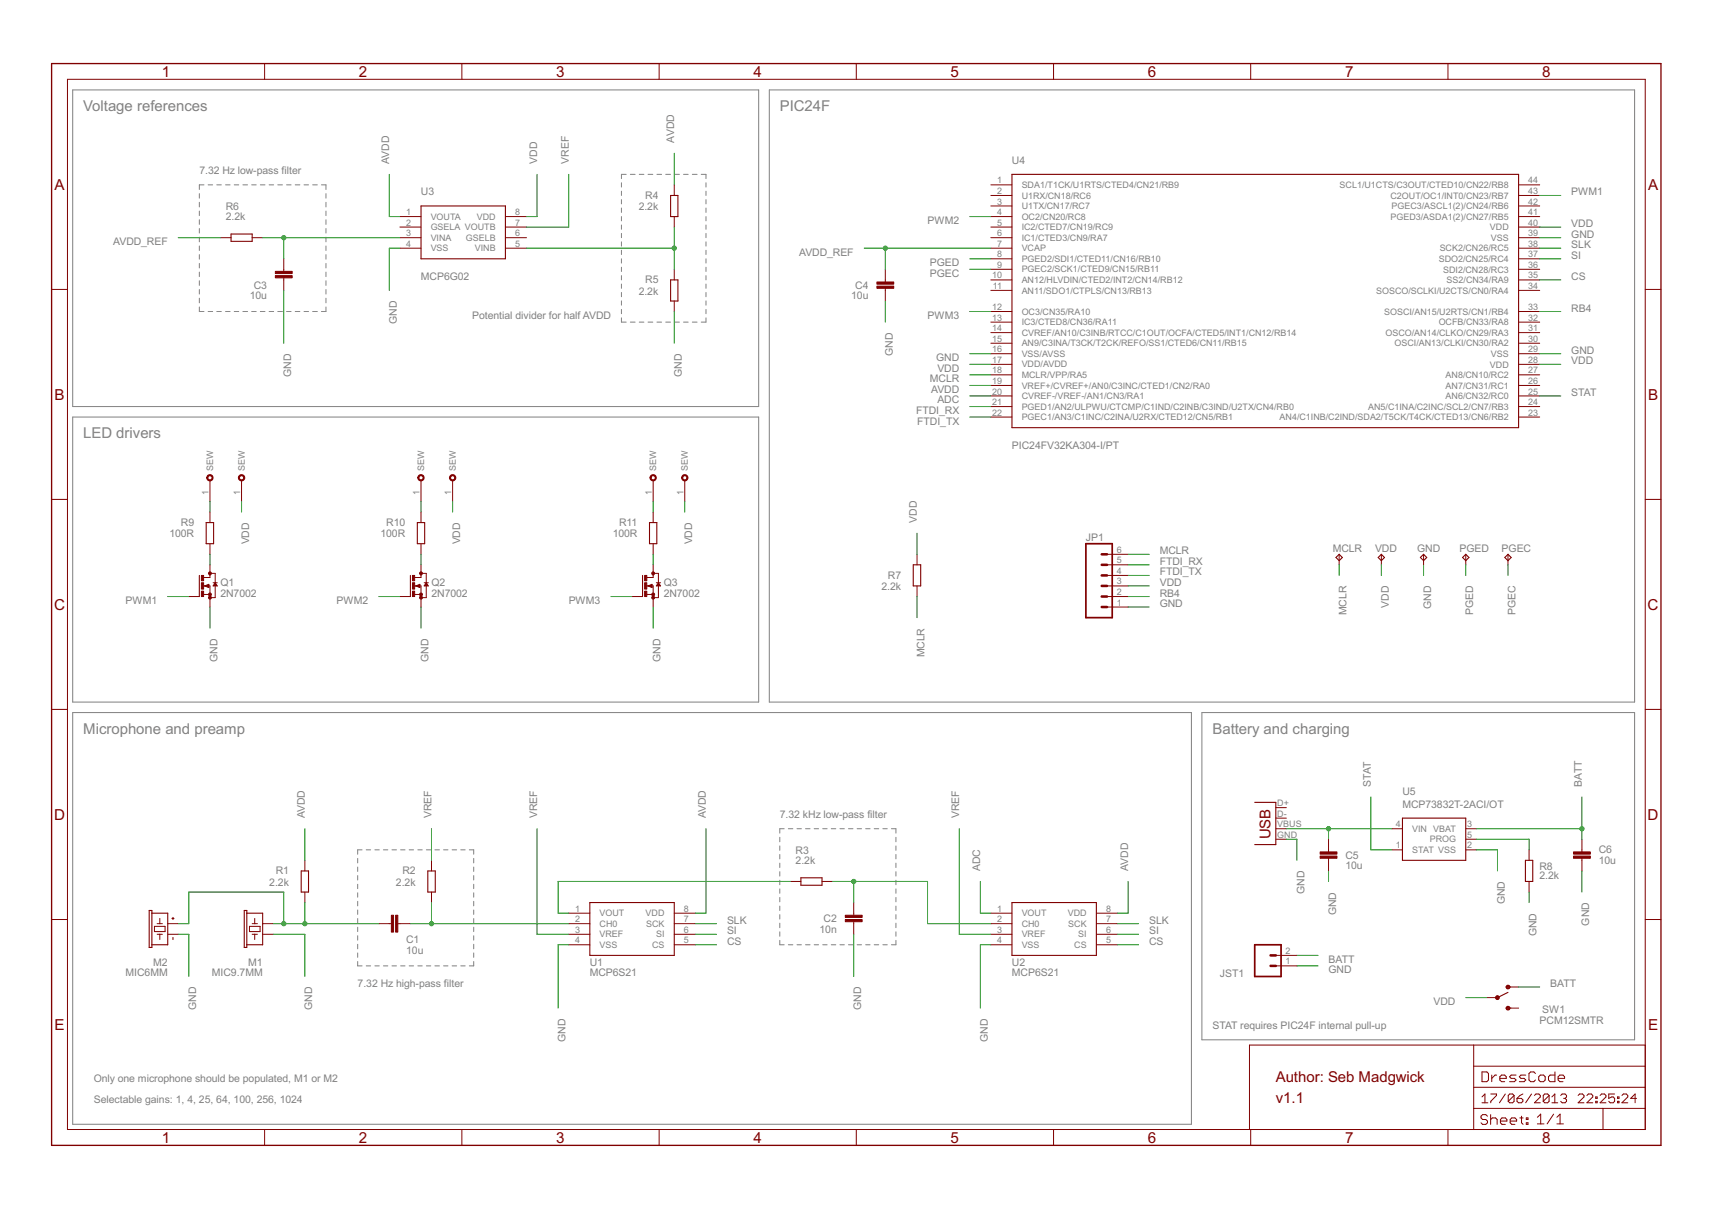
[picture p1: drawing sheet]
<svg xmlns="http://www.w3.org/2000/svg" width="297mm" height="210mm" viewBox="0 0 297 210" stroke-linecap="round" stroke-linejoin="round" font-family="sans-serif">
<g fill="none" stroke="#808080" stroke-width=".17">
<path d="M12.6 15.6h119v54.9h-119zM133.5 15.6h150.1v106.2h-150.1zM34.6 33.6v.8M34.6 35.1v.8M34.6 36.6v.8M34.6 38.1v.8M34.6 39.6v.8M35.4 32.1h-.8v.8M36.1 32.1h.8M37.6 32.1h.8M39.1 32.1h.8M40.6 32.1h.8"/>
<path d="M42.1 32.1h.8M43.7 32.1h.7M45.2 32.1h.8M46.7 32.1h.8M48.2 32.1h.8M49.7 32.1h.8M51.2 32.1h.8M52.7 32.1h.8M54.3 32.1h.8M55.8 32.1h.8v.8M56.6 33.6v.8M56.6 35.1v.8"/>
<path d="M56.6 36.6v.8M56.6 38.1v.8M56.6 39.6v.8M107.8 31.7v.7M107.8 33.2v.7M107.8 34.6v.8M107.8 36.1v.8M107.8 37.6v.7M107.8 39v.8M108.6 30.2h-.8v.8M109.4 30.2h.8M110.9 30.2h.8"/>
<path d="M112.4 30.2h.9M114 30.2h.8M115.5 30.2h.8M117.1 30.2h.8M118.6 30.2h.8M120.1 30.2h.8M121.7 30.2h.8v.8M122.5 31.7v.7M122.5 33.2v.7M122.5 34.6v.8M122.5 36.1v.8M122.5 37.6v.7"/>
<path d="M122.5 39v.8M34.6 53.3v.7h.8M34.6 41.1v.9M34.6 42.7v.8M34.6 44.2v.8M34.6 45.7v.8M34.6 47.2v.8M34.6 48.7v.8M34.6 50.2v.8M34.6 51.7v.8M36.1 54h.8M37.6 54h.8"/>
<path d="M39.1 54h.8M40.6 54h.8M42.1 54h.8M43.7 54h.7M45.2 54h.8M46.7 54h.8M48.2 54h.8M49.7 54h.8M51.2 54h.8M52.7 54h.8M54.3 54h.8M56.6 41.1v.9"/>
<path d="M56.6 42.7v.8M56.6 44.2v.8M56.6 45.7v.8M56.6 47.2v.8M56.6 48.7v.8M56.6 50.2v.8M56.6 51.7v.8M56.6 53.3v.7h-.8M107.8 55.1v.8h.8M107.8 40.5v.7M107.8 42v.7M107.8 43.4v.8"/>
<path d="M107.8 44.9v.7M107.8 46.4v.7M107.8 47.8v.8M107.8 49.3v.7M107.8 50.7v.8M107.8 52.2v.7M107.8 53.7v.7M109.4 55.9h.8M110.9 55.9h.8M112.4 55.9h.9M114 55.9h.8M115.5 55.9h.8"/>
<path d="M117.1 55.9h.8M118.6 55.9h.8M120.1 55.9h.8M122.5 40.5v.7M122.5 42v.7M122.5 43.4v.8M122.5 44.9v.7M122.5 46.4v.7M122.5 47.8v.8M122.5 49.3v.7M122.5 50.7v.8M122.5 52.2v.7"/>
<path d="M122.5 53.7v.7M122.5 55.1v.8h-.8M12.6 72.3h119v49.5h-119zM12.6 123.6h194.1v71.4h-194.1zM208.5 123.6h75.1v56.8h-75.1zM62.1 148.9v.8M62.1 150.4v.8M62.1 151.9v.8M62.1 153.4v.8M62.1 154.9v.7M62.1 156.4v.7M62.1 157.9v.7"/>
<path d="M62.1 159.3v.8M62.8 147.4h-.7v.8M63.5 147.4h.8M65 147.4h.8M66.5 147.4h.8M68 147.4h.8M69.5 147.4h.8M71 147.4h.8M72.5 147.4h.8M74 147.4h.7M75.5 147.4h.7M77 147.4h.7"/>
<path d="M78.4 147.4h.8M79.9 147.4h.8M81.4 147.4h.8v.8M82.2 148.9v.8M82.2 150.4v.8M82.2 151.9v.8M82.2 153.4v.8M82.2 154.9v.7M82.2 156.4v.7M82.2 157.9v.7M82.2 159.3v.8M135.3 145.2v.8"/>
<path d="M135.3 146.7v.8M135.3 148.2v.8M135.3 149.7v.8M135.3 151.2v.8M135.3 152.7v.8M135.3 154.2v.8M135.3 155.7v.7M135.3 157.2v.7M135.3 158.7v.7M136.1 143.8h-.8v.7M136.8 143.8h.8M138.3 143.8h.7"/>
<path d="M139.8 143.8h.7M141.3 143.8h.7M142.7 143.8h.8M144.2 143.8h.8M145.7 143.8h.8M147.2 143.8h.8M148.7 143.8h.8M150.2 143.8h.8M151.7 143.8h.8M153.2 143.8h.7M154.7 143.8h.7v.7M155.4 145.2v.8"/>
<path d="M155.4 146.7v.8M155.4 148.2v.8M155.4 149.7v.8M155.4 151.2v.8M155.4 152.7v.8M155.4 154.2v.8M155.4 155.7v.7M155.4 157.2v.7M155.4 158.7v.7M62.1 166.8v.8h.7M62.1 160.8v.8M62.1 162.3v.8"/>
<path d="M62.1 163.8v.8M62.1 165.3v.8M63.5 167.6h.8M65 167.6h.8M66.5 167.6h.8M68 167.6h.8M69.5 167.6h.8M71 167.6h.8M72.5 167.6h.8M74 167.6h.7M75.5 167.6h.7M77 167.6h.7"/>
<path d="M78.4 167.6h.8M79.9 167.6h.8M82.2 166.8v.8h-.8M82.2 160.8v.8M82.2 162.3v.8M82.2 163.8v.8M82.2 165.3v.8M135.3 163.1v.8h.8M135.3 160.1v.8M135.3 161.6v.8M136.8 163.9h.8M138.3 163.9h.7"/>
<path d="M139.8 163.9h.7M141.3 163.9h.7M142.7 163.9h.8M144.2 163.9h.8M145.7 163.9h.8M147.2 163.9h.8M148.7 163.9h.8M150.2 163.9h.8M151.7 163.9h.8M153.2 163.9h.7M155.4 160.1v.8M155.4 161.6v.8"/>
<path d="M155.4 163.1v.8h-.7"/>
</g>
<g fill="none" stroke="#800000" stroke-width=".17">
<path d="M11.7 13.8h273.8v182.1h-273.8zM45.9 11v2.8M80.1 11v2.8M114.4 11v2.8M148.6 11v2.8M182.8 11v2.8M217 11v2.8M251.2 11v2.8M69.4 37.6h3.6M69.4 39.4h3.6M87.7 37.6h3.7M87.7 39.4h3.7"/>
<path d="M117 32.1v1.8M117 37.6v1.8M171.9 37.6h3.7M171.9 39.4h3.7M171.9 32.1h3.7M171.9 33.9h3.7M171.9 35.7h3.7M263.5 37.6h3.6M263.5 39.4h3.6M263.5 32.1h3.6M263.5 33.9h3.6M263.5 35.7h3.6"/>
<path d="M9 50.2h2.7M38.2 41.2h1.9M43.8 41.2h1.8M49.2 44.9v2.2M49.2 48.2v2.2M69.4 41.2h3.6M69.4 43.1h3.6M87.7 41.2h3.7M87.7 43.1h3.7M117 46.7v1.9M117 52.2v1.8M153.6 46.7v2.2"/>
<path d="M153.6 50v2.2M171.9 41.2h3.7M171.9 43.1h3.7M171.9 44.9h3.7M171.9 46.7h3.7M171.9 48.6h3.7M171.9 50.4h3.7M171.9 54h3.7M171.9 55.9h3.7M171.9 57.7h3.7M171.9 59.5h3.7M263.5 41.2h3.6"/>
<path d="M263.5 43.1h3.6M263.5 44.9h3.6M263.5 46.7h3.6M263.5 48.6h3.6M263.5 50.4h3.6M263.5 54h3.6M263.5 55.9h3.6M263.5 57.7h3.6M263.5 59.5h3.6M285.5 50.2h2.7M171.9 61.4h3.7M171.9 63.2h3.7"/>
<path d="M171.9 65h3.7M171.9 66.9h3.7M171.9 68.7h3.7M171.9 70.5h3.7M171.9 72.3h3.7M263.5 61.4h3.6M263.5 63.2h3.6M263.5 65h3.6M263.5 66.9h3.6M263.5 68.7h3.6M263.5 70.5h3.6M263.5 72.3h3.6"/>
<path d="M9 86.6h2.7M36.4 83.3v3.7M36.4 88.8v1.9M36.4 94.3v1.9M36.4 98v2.2h-1.1M36.4 99.5h.9v4.2h-.9M41.9 83.3v3.7M73 99.5h1v4.2h-1M73 98v2.2h-1.1M73 83.3v3.7M73 88.8v1.9M73 94.3v1.9"/>
<path d="M78.5 83.3v3.7M113.3 99.5h.9v4.2h-.9M113.3 98v2.2h-1.1M113.3 83.3v3.7M113.3 88.8v1.9M113.3 94.3v1.9M118.8 83.3v3.7M159.1 96.2v1.8M192.1 99.8h3.6M192.1 98h3.6M192.1 96.2h3.6M232.3 96.2v1.8"/>
<path d="M239.7 96.2v1.8M247 96.2v1.8M254.3 96.2v1.8M261.6 96.2v1.8M285.5 86.6h2.7M32.8 103.5h1.8M35.3 101.6h1.1v3.7M35.3 103.1h1.1M35.5 101.6l.7-.2v.5zM37 101.1h.7M37.3 101.1l.4 .5h-.7zM69.4 103.5h1.8"/>
<path d="M71.9 101.6h1.1v3.7M71.9 103.1h1.1M72.1 101.6l.8-.2v.5zM73.6 101.1h.7M74 101.1l.3 .5h-.7zM109.7 103.5h1.8M112.2 101.6h1.1v3.7M112.2 103.1h1.1M112.4 101.6l.7-.2v.5zM113.9 101.1h.7M114.2 101.1l.4 .5h-.7zM159.1 101.6v1.9"/>
<path d="M192.1 101.6h3.6M192.1 103.5h3.6M192.1 105.3h3.6M9 123.1h2.7M285.5 123.1h2.7M9 159.5h2.7M27.7 159.3v.9M44.2 159.3v.9M52.9 149.2v1.9M52.9 154.7v1.9M74.9 149.2v1.9M74.9 154.7v1.9"/>
<path d="M98.7 158.4h3.6M117 158.4h3.6M137.1 152.9h1.9M142.6 152.9h1.9M148.1 156.6v2.2M148.1 159.9v2.2M171.9 158.4h3.7M190.2 158.4h3.7M221.4 143.8h1.8M221.4 145.6h1.8M221.4 140.1h1.8M221.4 141.9h1.8"/>
<path d="M230.5 145.6v2.2M230.5 148.9v2.2M241.5 143.8h1.8M241.5 147.4h1.8M254.3 143.8h1.9M254.3 147.4h1.9M254.3 145.6h1.9M265.3 147.4v1.8M265.3 152.9v1.8M274.5 145.6v2.2M274.5 148.9v2.2M285.5 159.5h2.7"/>
<path d="M26.8 160.7h1.8v.9h-1.8zM27.3 160.2h.9M27.3 162.1h.9M27.7 162.1v.9M29.1 160.2h1.8M29.1 162.1h1.8M43.3 160.7h1.8v.9h-1.8zM43.8 160.2h.9M43.8 162.1h.9M44.2 162.1v.9M45.6 160.2h1.8M45.6 162.1h1.8"/>
<path d="M65.7 160.2h2.2M69 160.2h2.2M98.7 160.2h3.6M98.7 162.1h3.6M98.7 163.9h3.6M117 160.2h3.6M117 162.1h3.6M117 163.9h3.6M171.9 160.2h3.7M171.9 162.1h3.7M171.9 163.9h3.7M190.2 160.2h3.7"/>
<path d="M190.2 162.1h3.7M190.2 163.9h3.7M221.4 167.6h3.6M221.4 165.7h3.6M258 173.1h1.8M261.6 174.9h1.9M261.6 171.2h1.9M45.9 195.9v2.8M80.1 195.9v2.8M114.4 195.9v2.8M148.6 195.9v2.8M182.8 195.9v2.8"/>
<path d="M217 195.9v2.8M251.2 195.9v2.8M255.7 192.3h29.8M255.7 181.3v14.6M255.7 188.6h29.8M255.7 185h29.8M257.1 185.9h.9l.3 .3v1.1l-.3 .3h-.9zM257.1 190.3l.5-.5v1.5M257.1 191.3h1M258.1 193.6l-.3-.2h-.6l-.2 .2v.3l.2 .3h.6l.3 .3v.3l-.3 .3h-.6l-.2-.3M258.6 193.4v1.7M258.6 194.2l.3-.3h.6l.3 .3v.9"/>
<path d="M258.7 189.8h1v.2l-1 1.1v.2M258.8 186.5v1.1M259.7 186.5h-.3l-.6 .6M260.2 187.1h1.1v-.3l-.2-.3h-.6l-.3 .3v.5l.3 .3h.6M260.3 194.5h1.2v-.3l-.3-.3h-.6l-.3 .3v.6l.3 .3h.6M261.2 189.8l-1 1.5M262 194.5h1.1v-.3l-.3-.3h-.5l-.3 .3v.6l.3 .3h.5M262.7 190v1.1l-.3 .2h-.5l-.2-.2M262.7 190l-.3-.2h-.5l-.2 .2v1.1M262.7 190l-1 1.1M263 186.5h-.8l-.3 .3 .3 .3h.6l.2 .2-.2 .3h-.9M263.2 190.5h.8l.2 .3v.3l-.2 .2h-.5l-.3-.2z"/>
<path d="M263.7 193.9h.6M264 193.6v1.2l.3 .3M264.2 189.8l-.5 .2-.5 .5M264.7 186.5h-.8l-.3 .3 .3 .3h.5l.3 .2-.3 .3h-.8M264.8 193.9h.3v.3h-.3zM264.8 194.8h.3v.3h-.3zM265.7 189.8l-1 1.5M266.2 190l.3-.2h.5l.3 .2v.3l-1.1 1h1.1M266.4 186.2l-.3-.3h-.5l-.3 .3v1.1l.3 .3h.5l.3-.3M266.7 193.8l.6-.5v1.7M266.7 195h1.2M267.3 186.5h.5l.3 .3v.5l-.3 .3h-.5l-.3-.3v-.5z"/>
<path d="M268.8 190v1.1l-.3 .2h-.5l-.2-.2M268.8 190l-.3-.2h-.5l-.2 .2v1.1M268.8 190l-1 1.1M269.3 191.3h1M269.3 190.3l.5-.5v1.5M269.6 193.3l-1.2 1.7M269.8 185.9v1.7h-.9l-.2-.3v-.5l.2-.3h.9M270.1 195h1.2M270.1 193.8l.6-.5v1.7M270.3 187.1h1.2v-.3l-.3-.3h-.6l-.3 .3v.5l.3 .3h.6M270.8 190l.2-.2h.5l.3 .2v.3l-.3 .2M271.3 190.5h.2"/>
<path d="M271.5 190.5l.3 .3v.3l-.3 .2h-.5l-.2-.2M273.8 190l.3-.2h.5l.2 .2v.3l-1 1h1M275.3 190l.3-.2h.5l.3 .2v.3l-1.1 1h1.1M276.9 191.1h.2v.2h-.2zM276.9 190.3h.2v.2h-.2zM277.6 190l.3-.2h.5l.2 .2v.3l-1 1h1M278.1 192.3v3.6M280.1 189.8h-1v.7l.5-.2h.3l.2 .2v.6l-.2 .2h-.5l-.3-.2M280.6 191.1h.3v.2h-.3zM280.6 190.3h.3v.2h-.3zM281.4 190l.3-.2h.5l.2 .2v.3l-1 1h1M284 190.5h-1.1l.8-.7v1.5"/>
<path d="M285.5 181.3h-68.7v14.6"/>
</g>
<g fill="none" stroke="#800000" stroke-width=".19">
<path d="M73 35.7h14.7v9.2h-14.7zM116.4 33.9h1.2v3.7h-1.2zM175.6 30.2h87.9v44h-87.9zM40.1 40.6h3.7v1.3h-3.7zM116.4 48.6h1.2v3.6h-1.2zM34.6 99.8v3.7M35.8 90.7h1.3v3.6h-1.3zM71.2 99.8v3.7M72.4 90.7h1.3v3.6h-1.3zM111.5 99.8v3.7M112.7 90.7h1.3v3.6h-1.3zM158.5 98h1.2v3.6h-1.2z"/>
<path d="M231.8 96.7l.5-.5 .6 .5-.6 .6zM239.7 96.2l.5 .5-.5 .6-.6-.6zM246.4 96.7l.6-.5 .5 .5-.5 .6zM253.8 96.7l.5-.5 .6 .5-.6 .6zM261.1 96.7l.5-.5 .6 .5-.6 .6zM35.7 101.6l.5 .2v-.3l-.4 .1M37.3 101.3l.2 .3h-.4zM72.3 101.6l.5 .2v-.3l-.4 .1M74 101.3l.1 .3h-.3zM112.6 101.6l.5 .2v-.3l-.4 .1M114.2 101.3l.2 .3h-.3zM217.7 139.2h3.7v7.3h-3.7"/>
<path d="M25.9 157.9h.5v6.5h-.5zM26.4 158.4h2.7v5.5h-2.7M29.8 159.3h.4M30 159.2v.3M42.4 157.9h.4v6.5h-.4zM42.8 158.4h2.8v5.5h-2.8M52.3 151.1h1.2v3.6h-1.2zM74.2 151.1h1.3v3.6h-1.3zM102.3 156.6h14.7v9.1h-14.7zM139 152.3h3.6v1.3h-3.6zM175.6 156.6h14.6v9.1h-14.6zM243.3 141.9h11v7.3h-11z"/>
<path d="M264.7 149.2h1.2v3.7h-1.2zM30 162.6v.4M261.6 172.1l-1.8 1"/>
</g>
<g fill="#800000" stroke="#800000" stroke-width=".17">
<path d="M68.6 158.8h.4v2.9h-.4z"/>
<path d="M67.9 158.8h.4v2.9h-.4z"/>
<path d="M146.7 159.5h2.9v.4h-2.9z"/>
<path d="M146.7 158.8h2.9v.4h-2.9z"/>
<path d="M47.8 47.1h2.9v.4h-2.9z"/>
<path d="M47.8 47.8h2.9v.4h-2.9z"/>
<path d="M152.1 48.9h3v.4h-3z"/>
<path d="M152.1 49.6h3v.4h-3z"/>
<path d="M34.9 99.8h.4v1h-.4z"/>
<path d="M34.9 102.6h.4v.9h-.4z"/>
<path d="M34.9 101.1h.4v1.1h-.4z"/>
<path d="M71.6 99.8h.3v1h-.3z"/>
<path d="M71.6 102.6h.3v.9h-.3z"/>
<path d="M71.6 101.1h.3v1.1h-.3z"/>
<path d="M111.8 99.8h.4v1h-.4z"/>
<path d="M111.8 102.6h.4v.9h-.4z"/>
<path d="M111.8 101.1h.4v1.1h-.4z"/>
<path d="M229 147.8h3v.4h-3z"/>
<path d="M229 148.5h3v.4h-3z"/>
<path d="M273 147.8h2.9v.4h-2.9z"/>
<path d="M273 148.5h2.9v.4h-2.9z"/>
</g>
<path d="M9 11h279.2v187.7h-279.2z" fill="none" stroke="#800000" stroke-width=".23"/>
<g fill="#800000" stroke="#800000" stroke-width=".17">
<path d="M41.6 82.5a.56 .56 0 0 1 .8 .1 .56 .56 0 0 1-.4 .8 .56 .56 0 0 1-.6-.5h.2a.37 .37 0 0 1 .5-.3 .37 .37 0 0 1 .1 .6 .37 .37 0 0 1-.6-.2v-.1h-.2z" fill-rule="evenodd"/>
<path d="M78.2 82.5a.56 .56 0 0 1 .8 .1 .56 .56 0 0 1-.3 .8 .56 .56 0 0 1-.7-.5h.2a.36 .36 0 0 1 .4-.4 .36 .36 0 0 1 .2 .6 .36 .36 0 0 1-.6-.1v-.1h-.2z" fill-rule="evenodd"/>
<path d="M118.4 82.5a.55 .55 0 0 1 .9 .1 .55 .55 0 0 1-.3 .8 .55 .55 0 0 1-.7-.5h.1a.36 .36 0 0 1 .5-.4 .36 .36 0 0 1 .2 .6 .36 .36 0 0 1-.6-.1l-.1-.1h-.1z" fill-rule="evenodd"/>
<path d="M36 82.5a.55 .55 0 0 1 .9 .1 .55 .55 0 0 1-.3 .8 .55 .55 0 0 1-.7-.5h.1a.37 .37 0 0 1 .5-.4 .37 .37 0 0 1 .2 .6 .37 .37 0 0 1-.6-.1l-.1-.1h-.1z" fill-rule="evenodd"/>
<path d="M72.7 82.5a.55 .55 0 0 1 .8 .1 .55 .55 0 0 1-.3 .8 .55 .55 0 0 1-.7-.5h.2a.37 .37 0 0 1 .5-.4 .37 .37 0 0 1 .1 .6 .37 .37 0 0 1-.6-.1v-.1h-.2z" fill-rule="evenodd"/>
<path d="M113 82.5a.55 .55 0 0 1 .8 .1 .55 .55 0 0 1-.3 .8 .55 .55 0 0 1-.7-.5h.2a.37 .37 0 0 1 .5-.3 .37 .37 0 0 1 .1 .6 .37 .37 0 0 1-.6-.2v-.1h-.2z" fill-rule="evenodd"/>
<path d="M261.5 170.9a.34 .34 0 0 1 .5 .2 .34 .34 0 0 1-.3 .5 .34 .34 0 0 1-.4-.4h.2a.19 .19 0 0 1 .2-.1 .19 .19 0 0 1 0 .3l-.4-.2z" fill-rule="evenodd"/>
<path d="M261.5 174.6a.34 .34 0 0 1 .5 .2 .34 .34 0 0 1-.3 .4 .34 .34 0 0 1-.4-.3h.2a.19 .19 0 0 1 .2-.2 .19 .19 0 0 1 0 .3l-.4-.1z" fill-rule="evenodd"/>
<path d="M259.5 172.9a.33 .33 0 0 1 .6-.1 .33 .33 0 0 1-.2 .6 .33 .33 0 0 1-.4-.3h.1a.19 .19 0 0 1 .2-.2 .19 .19 0 0 1 .2 .2 .19 .19 0 0 1-.2 .1l-.3-.1z" fill-rule="evenodd"/>
<circle cx="36.4" cy="103.7" r=".25"/>
<circle cx="36.4" cy="103.1" r=".25"/>
<circle cx="36.4" cy="99.5" r=".25"/>
<circle cx="73" cy="103.7" r=".25"/>
<circle cx="73" cy="103.1" r=".25"/>
<circle cx="73" cy="99.5" r=".25"/>
<circle cx="113.3" cy="103.7" r=".25"/>
<circle cx="113.3" cy="103.1" r=".25"/>
<circle cx="113.3" cy="99.5" r=".25"/>
</g>
<path d="M188.4 94.3h4.6v12.8h-4.6zM217.7 163.9h4.6v5.5h-4.6z" fill="none" stroke="#800000" stroke-width=".3"/>
<path d="M191.2 98h.9M191.2 99.8h.9M191.2 96.2h.9M191.2 101.6h.9M191.2 103.5h.9M191.2 105.3h.9M220.5 165.7h.9M220.5 167.6h.9" fill="none" stroke="#800000" stroke-width=".44"/>
<g fill="none" stroke="#008000" stroke-width=".17">
<path d="M67.5 30.2v7.4h1.9M93.2 30.2v7.4h-1.8M98.7 30.2v9.2h-7.3M117 26.6v5.5M117 39.4v7.3M168.3 37.6h3.6M267.1 39.4h3.7M267.1 33.9h3.7M30.9 41.2h7.3M45.6 41.2h23.8M49.2 41.2v3.7M49.2 50.4v9.1"/>
<path d="M69.4 43.1h-1.9v7.3M91.4 43.1h25.6M117 54v5.5M149.9 43.1h22M153.6 43.1v3.6M153.6 52.2v3.7M168.3 44.9h3.6M168.3 54h3.6M168.3 46.7h3.6M267.1 43.1h3.7M267.1 41.2h3.7M267.1 44.9h3.7"/>
<path d="M267.1 48.6h3.7M267.1 54h3.7M168.3 61.4h3.6M168.3 66.9h3.6M168.3 68.7h3.6M168.3 63.2h3.6M168.3 70.5h3.6M168.3 72.3h3.6M168.3 65h3.6M267.1 61.4h3.7M267.1 68.7h3.7M267.1 63.2h3.7"/>
<path d="M36.4 87v1.8M36.4 96.2v1.8M41.9 87v1.8M73 87v1.8M73 96.2v1.8M78.5 87v1.8M113.3 87v1.8M113.3 96.2v1.8M118.8 87v1.8M159.1 92.5v3.7M195.7 98h3.7M195.7 99.8h3.7"/>
<path d="M195.7 96.2h3.7M232.3 98v1.8M239.7 98v1.8M247 98v1.8M254.3 98v1.8M261.6 98v1.8M29.1 103.5h3.7M36.4 105.3v3.7M65.7 103.5h3.7M73 105.3v3.7M106 103.5h3.7M113.3 105.3v3.7"/>
<path d="M159.1 103.5v3.6M195.7 105.3h3.7M195.7 101.6h3.7M195.7 103.5h3.7M237.8 138.3v9.1h3.7M274.5 138.3v7.3M52.9 143.8v5.4M52.9 156.6v3.6M74.9 143.8v5.4M74.9 156.6v3.6M93.2 143.8v18.3h5.5M122.5 143.8v14.6h-1.9"/>
<path d="M137.1 152.9h-40.3v5.5h1.9M144.5 152.9h16.4v7.3h11M148.1 152.9v3.7M166.4 143.8v18.3h5.5M170.1 152.9v5.5h1.8M195.7 152.9v5.5h-1.8M223.2 145.6h1.8v3.6M223.2 143.8h18.3M230.5 143.8v1.8M230.5 151.1v1.8M256.2 145.6h9.1v1.8M256.2 147.4h3.6v3.7"/>
<path d="M256.2 143.8h18.3M265.3 154.7v1.9M274.5 151.1v3.6M30.9 160.2h1.9v-5.5h16.4v5.5M30.9 162.1h1.9v7.3M47.4 160.2h18.3M47.4 162.1h5.5v7.3M71.2 160.2h27.5M98.7 163.9h-1.9v11M120.6 160.2h3.7M120.6 162.1h3.7M120.6 163.9h3.7"/>
<path d="M148.1 162.1v7.3M171.9 163.9h-1.8v11M193.9 160.2h3.6M193.9 162.1h3.6M193.9 163.9h3.6M225 167.6h3.7M225 165.7h3.7M254.3 173.1h3.7M263.5 171.2h3.6"/>
</g>
<g fill="#008000" stroke="#008000" stroke-width=".17">
<circle cx="52.9" cy="160.2" r=".36"/>
<circle cx="49.2" cy="160.2" r=".36"/>
<circle cx="74.9" cy="160.2" r=".36"/>
<circle cx="148.1" cy="152.9" r=".36"/>
<circle cx="49.2" cy="41.2" r=".36"/>
<circle cx="153.6" cy="43.1" r=".36"/>
<circle cx="117" cy="43.1" r=".36"/>
<circle cx="230.5" cy="143.8" r=".36"/>
<circle cx="274.5" cy="143.8" r=".36"/>
</g>
<g font-size="2.9" fill="#800000">
<text x="28.1" y="13.3">1</text>
<text x="62.3" y="13.3">2</text>
<text x="96.5" y="13.3">3</text>
<text x="130.7" y="13.3">4</text>
<text x="164.9" y="13.3">5</text>
<text x="199.2" y="13.3">6</text>
<text x="233.4" y="13.3">7</text>
<text x="267.6" y="13.3">8</text>
<text x="9.5" y="32.9">A</text>
<text x="286" y="32.9">A</text>
<text x="9.5" y="69.3">B</text>
<text x="286" y="69.3">B</text>
<text x="9.4" y="105.8">C</text>
<text x="285.9" y="105.8">C</text>
<text x="9.4" y="142.2">D</text>
<text x="285.9" y="142.2">D</text>
<text x="220.5" y="145.6" transform="rotate(-90 220.5 145.6)">USB</text>
<text x="9.5" y="178.7">E</text>
<text x="286" y="178.7">E</text>
<text x="221.4" y="187.7">Author: Seb Madgwick</text>
<text x="221.4" y="191.4">v1.1</text>
<text x="28.1" y="198.2">1</text>
<text x="62.3" y="198.2">2</text>
<text x="96.5" y="198.2">3</text>
<text x="130.7" y="198.2">4</text>
<text x="164.9" y="198.2">5</text>
<text x="199.2" y="198.2">6</text>
<text x="233.4" y="198.2">7</text>
<text x="267.6" y="198.2">8</text>
</g>
<g font-size="2.9" fill="#808080">
<text x="14.4" y="19.3">Voltage references</text>
<text x="135.3" y="19.3">PIC24F</text>
<text x="14.4" y="76">LED drivers</text>
<text x="14.4" y="127.3">Microphone and preamp</text>
<text x="210.4" y="127.3">Battery and charging</text>
</g>
<g font-size="2" fill="#808080">
<text x="67.5" y="28.4" transform="rotate(-90 67.5 28.4)">AVDD</text>
<text x="93.2" y="28.4" transform="rotate(-90 93.2 28.4)">VDD</text>
<text x="98.7" y="28.4" transform="rotate(-90 98.7 28.4)">VREF</text>
<text x="117" y="24.7" transform="rotate(-90 117 24.7)">AVDD</text>
<text x="175.6" y="28.4">U4</text>
<text x="34.6" y="30.2">7.32 Hz low-pass filter</text>
<text x="73" y="33.9">U3</text>
<text x="112" y="34.4">R4</text>
<text x="272.6" y="33.9">PWM1</text>
<text x="39.2" y="38.1">2.2k</text>
<text x="39.2" y="36.5">R6</text>
<text x="110.8" y="36.5">2.2k</text>
<text x="160.9" y="38.9">PWM2</text>
<text x="272.6" y="41.2">GND</text>
<text x="272.6" y="39.4">VDD</text>
<text x="19.6" y="42.5">AVDD_REF</text>
<text x="138.7" y="44.4">AVDD_REF</text>
<text x="161.3" y="46.2">PGED</text>
<text x="272.6" y="43.1">SLK</text>
<text x="272.6" y="44.9">SI</text>
<text x="43.3" y="51.9">10u</text>
<text x="44" y="50.1">C3</text>
<text x="73" y="48.6">MCP6G02</text>
<text x="110.8" y="51.1">2.2k</text>
<text x="112" y="49.1">R5</text>
<text x="147.7" y="51.9">10u</text>
<text x="148.4" y="50.1">C4</text>
<text x="161.3" y="48">PGEC</text>
<text x="272.6" y="48.6">CS</text>
<text x="68.8" y="56.2" transform="rotate(-90 68.8 56.2)">GND</text>
<text x="81.9" y="55.3">Potential divider for halfAVDD</text>
<text x="160.9" y="55.3">PWM3</text>
<text x="272.6" y="54">RB4</text>
<text x="50.5" y="65.3" transform="rotate(-90 50.5 65.3)">GND</text>
<text x="118.3" y="65.3" transform="rotate(-90 118.3 65.3)">GND</text>
<text x="154.9" y="61.7" transform="rotate(-90 154.9 61.7)">GND</text>
<text x="162.4" y="62.7">GND</text>
<text x="162.6" y="64.5">VDD</text>
<text x="272.6" y="61.4">GND</text>
<text x="272.6" y="63.2">VDD</text>
<text x="159" y="71.8">FTDI_RX</text>
<text x="161.3" y="66.3">MCLR</text>
<text x="161.6" y="68.2">AVDD</text>
<text x="162.6" y="70">ADC</text>
<text x="272.6" y="68.7">STAT</text>
<text x="159.1" y="73.6">FTDI_TX</text>
<text x="175.6" y="77.8">PIC24FV32KA304-I/PT</text>
<text x="29.4" y="93.2">100R</text>
<text x="31.4" y="91.2">R9</text>
<text x="43.2" y="94.5" transform="rotate(-90 43.2 94.5)">VDD</text>
<text x="66" y="93.2">100R</text>
<text x="67" y="91.2">R10</text>
<text x="79.8" y="94.5" transform="rotate(-90 79.8 94.5)">VDD</text>
<text x="106.3" y="93.2">100R</text>
<text x="107.4" y="91.2">R11</text>
<text x="120.1" y="94.5" transform="rotate(-90 120.1 94.5)">VDD</text>
<text x="159.1" y="90.7" transform="rotate(-90 159.1 90.7)">VDD</text>
<text x="188.4" y="93.8">JP1</text>
<text x="231.2" y="95.8">MCLR</text>
<text x="238.6" y="95.8">VDD</text>
<text x="245.9" y="95.8">GND</text>
<text x="253.2" y="95.8">PGED</text>
<text x="260.5" y="95.8">PGEC</text>
<text x="38.3" y="101.7">Q1</text>
<text x="74.9" y="101.7">Q2</text>
<text x="115.2" y="101.7">Q3</text>
<text x="154.1" y="100.4">R7</text>
<text x="201.2" y="101.7">VDD</text>
<text x="201.2" y="98">FTDI_RX</text>
<text x="201.2" y="99.8">FTDI_TX</text>
<text x="201.2" y="96.2">MCLR</text>
<text x="21.8" y="104.8">PWM1</text>
<text x="38.3" y="103.5">2N7002</text>
<text x="58.4" y="104.8">PWM2</text>
<text x="74.9" y="103.5">2N7002</text>
<text x="98.7" y="104.8">PWM3</text>
<text x="115.2" y="103.5">2N7002</text>
<text x="152.9" y="102.4">2.2k</text>
<text x="201.2" y="105.3">GND</text>
<text x="201.2" y="103.5">RB4</text>
<text x="233.6" y="106.7" transform="rotate(-90 233.6 106.7)">MCLR</text>
<text x="241" y="105.4" transform="rotate(-90 241 105.4)">VDD</text>
<text x="248.3" y="105.6" transform="rotate(-90 248.3 105.6)">GND</text>
<text x="255.6" y="106.8" transform="rotate(-90 255.6 106.8)">PGED</text>
<text x="262.9" y="106.8" transform="rotate(-90 262.9 106.8)">PGEC</text>
<text x="37.7" y="114.8" transform="rotate(-90 37.7 114.8)">GND</text>
<text x="74.3" y="114.8" transform="rotate(-90 74.3 114.8)">GND</text>
<text x="114.6" y="114.8" transform="rotate(-90 114.6 114.8)">GND</text>
<text x="160.4" y="114.1" transform="rotate(-90 160.4 114.1)">MCLR</text>
<text x="237.8" y="136.4" transform="rotate(-90 237.8 136.4)">STAT</text>
<text x="243.3" y="137.9">U5</text>
<text x="274.5" y="136.4" transform="rotate(-90 274.5 136.4)">BATT</text>
<text x="52.9" y="141.9" transform="rotate(-90 52.9 141.9)">AVDD</text>
<text x="74.9" y="141.9" transform="rotate(-90 74.9 141.9)">VREF</text>
<text x="93.2" y="141.9" transform="rotate(-90 93.2 141.9)">VREF</text>
<text x="122.5" y="141.9" transform="rotate(-90 122.5 141.9)">AVDD</text>
<text x="135.3" y="141.9">7.32 kHz low-pass filter</text>
<text x="166.4" y="141.9" transform="rotate(-90 166.4 141.9)">VREF</text>
<text x="243.3" y="140.1">MCP73832T-2ACI/OT</text>
<text x="138" y="149.8">2.2k</text>
<text x="138" y="148.2">R3</text>
<text x="233.4" y="149">C5</text>
<text x="277.4" y="149.9">10u</text>
<text x="277.4" y="148">C6</text>
<text x="46.7" y="153.7">2.2k</text>
<text x="47.9" y="151.6">R1</text>
<text x="68.7" y="153.7">2.2k</text>
<text x="69.8" y="151.6">R2</text>
<text x="170.1" y="151.1" transform="rotate(-90 170.1 151.1)">ADC</text>
<text x="195.7" y="151.1" transform="rotate(-90 195.7 151.1)">AVDD</text>
<text x="226.3" y="155.1" transform="rotate(-90 226.3 155.1)">GND</text>
<text x="233.4" y="150.8">10u</text>
<text x="267.1" y="152.5">2.2k</text>
<text x="267.1" y="150.9">R8</text>
<text x="126.1" y="160.2">SLK</text>
<text x="142.2" y="161.8">10n</text>
<text x="142.9" y="160">C2</text>
<text x="199.4" y="160.2">SLK</text>
<text x="231.8" y="158.7" transform="rotate(-90 231.8 158.7)">GND</text>
<text x="261.1" y="156.9" transform="rotate(-90 261.1 156.9)">GND</text>
<text x="275.8" y="160.6" transform="rotate(-90 275.8 160.6)">GND</text>
<text x="26.6" y="167.6">M2</text>
<text x="43.1" y="167.6">M1</text>
<text x="70.5" y="165.5">10u</text>
<text x="70.5" y="163.6">C1</text>
<text x="102.3" y="167.6">U1</text>
<text x="126.1" y="162.1">SI</text>
<text x="126.1" y="163.9">CS</text>
<text x="175.6" y="167.6">U2</text>
<text x="199.4" y="162.1">SI</text>
<text x="199.4" y="163.9">CS</text>
<text x="230.5" y="167">BATT</text>
<text x="266.6" y="162.4" transform="rotate(-90 266.6 162.4)">GND</text>
<text x="21.8" y="169.4">MIC6MM</text>
<text x="36.8" y="169.4">MIC9.7MM</text>
<text x="62.1" y="171.2">7.32 Hz high-pass filter</text>
<text x="102.3" y="169.4">MCP6S21</text>
<text x="175.6" y="169.4">MCP6S21</text>
<text x="211.7" y="169.4">JST1</text>
<text x="230.5" y="168.9">GND</text>
<text x="269" y="171.2">BATT</text>
<text x="34" y="175.2" transform="rotate(-90 34 175.2)">GND</text>
<text x="54.2" y="175.2" transform="rotate(-90 54.2 175.2)">GND</text>
<text x="149.4" y="175.2" transform="rotate(-90 149.4 175.2)">GND</text>
<text x="210.4" y="178.6">STAT requires PIC24F internal pull-up</text>
<text x="248.7" y="174.3">VDD</text>
<text x="267.1" y="177.6">PCM12SMTR</text>
<text x="267.6" y="175.8">SW1</text>
<text x="98.1" y="180.7" transform="rotate(-90 98.1 180.7)">GND</text>
<text x="171.4" y="180.7" transform="rotate(-90 171.4 180.7)">GND</text>
<text x="16.3" y="191.4">Selectable gains: 1, 4, 25, 64, 100, 256, 1024</text>
<text x="16.3" y="187.7">Only one microphone should be populated, M1 or M2</text>
</g>
<g font-size="1.7" fill="#808080">
<text x="173" y="31.8">1</text>
<text x="173" y="33.6">2</text>
<text x="173" y="35.5">3</text>
<text x="177.3" y="32.6">SDA1/T1CK/U1RTS/CTED4/CN21/RB9</text>
<text x="177.3" y="34.5">U1RX/CN18/RC6</text>
<text x="232.4" y="32.6">SCL1/U1CTS/C3OUT/CTED10/CN22/RB8</text>
<text x="241.3" y="34.5">C2OUT/OC1/INT0/CN23/RB7</text>
<text x="265.2" y="35.5">42</text>
<text x="265.2" y="33.6">43</text>
<text x="265.2" y="31.8">44</text>
<text x="70.5" y="37.3">1</text>
<text x="70.5" y="39.1">2</text>
<text x="70.5" y="41">3</text>
<text x="74.7" y="38.1">VOUTA</text>
<text x="74.7" y="39.9">GSELA VOUTB</text>
<text x="74.7" y="41.8">VINA</text>
<text x="80.8" y="41.8">GSELB</text>
<text x="82.7" y="38.1">VDD</text>
<text x="89.4" y="41">6</text>
<text x="89.4" y="39.1">7</text>
<text x="89.4" y="37.3">8</text>
<text x="173" y="37.3">4</text>
<text x="173" y="39.1">5</text>
<text x="173" y="41">6</text>
<text x="177.3" y="36.3">U1TX/CN17/RC7</text>
<text x="177.3" y="38.1">OC2/CN20/RC8</text>
<text x="177.3" y="39.9">IC2/CTED7/CN19/RC9</text>
<text x="177.3" y="41.8">IC1/CTED3/CN9/RA7</text>
<text x="241.3" y="38.1">PGED3/ASDA1(2)/CN27/RB5</text>
<text x="241.4" y="36.3">PGEC3/ASCL1(2)/CN24/RB6</text>
<text x="258.5" y="39.9">VDD</text>
<text x="258.7" y="41.8">VSS</text>
<text x="265.2" y="41">39</text>
<text x="265.2" y="39.1">40</text>
<text x="265.2" y="37.3">41</text>
<text x="70.5" y="42.8">4</text>
<text x="74.7" y="43.6">VSS</text>
<text x="82.4" y="43.6">VINB</text>
<text x="89.4" y="42.8">5</text>
<text x="173" y="42.8">7</text>
<text x="173" y="44.6">8</text>
<text x="173" y="46.5">9</text>
<text x="177.3" y="43.6">VCAP</text>
<text x="177.3" y="45.4">PGED2/SDI1/CTED11/CN16/RB10</text>
<text x="177.3" y="47.3">PGEC2/SCK1/CTED9/CN15/RB11</text>
<text x="249.6" y="45.4">SDO2/CN25/RC4</text>
<text x="249.8" y="43.6">SCK2/CN26/RC5</text>
<text x="250.4" y="47.3">SDI2/CN28/RC3</text>
<text x="265.2" y="46.5">36</text>
<text x="265.2" y="44.6">37</text>
<text x="265.2" y="42.8">38</text>
<text x="172.2" y="48.3">10</text>
<text x="172.2" y="53.8">12</text>
<text x="172.3" y="50.1">11</text>
<text x="177.3" y="49.1">AN12/HLVDIN/CTED2/INT2/CN14/RB12</text>
<text x="177.3" y="50.9">AN11/SDO1/CTPLS/CN13/RB13</text>
<text x="238.8" y="50.9">SOSCO/SCLKI/U2CTS/CN0/RA4</text>
<text x="251" y="49.1">SS2/CN34/RA9</text>
<text x="265.2" y="53.8">33</text>
<text x="265.2" y="50.1">34</text>
<text x="265.2" y="48.3">35</text>
<text x="172.2" y="55.6">13</text>
<text x="172.2" y="57.5">14</text>
<text x="172.2" y="59.3">15</text>
<text x="177.3" y="54.6">OC3/CN35/RA10</text>
<text x="177.3" y="56.4">IC3/CTED8/CN36/RA11</text>
<text x="177.3" y="58.3">CVREF/AN10/C3INB/RTCC/C1OUT/OCFA/CTED5/INT1/CN12/RB14</text>
<text x="240.2" y="54.6">SOSCI/AN15/U2RTS/CN1/RB4</text>
<text x="240.4" y="58.3">OSCO/AN14/CLKO/CN29/RA3</text>
<text x="249.6" y="56.4">OCFB/CN33/RA8</text>
<text x="265.2" y="59.3">30</text>
<text x="265.2" y="57.5">31</text>
<text x="265.2" y="55.6">32</text>
<text x="172.2" y="61.1">16</text>
<text x="172.2" y="62.9">17</text>
<text x="172.2" y="64.8">18</text>
<text x="177.3" y="60.1">AN9/C3INA/T3CK/T2CK/REFO/SS1/CTED6/CN11/RB15</text>
<text x="177.3" y="61.9">VSS/AVSS</text>
<text x="177.3" y="63.7">VDD/AVDD</text>
<text x="177.3" y="65.6">MCLR/VPP/RA5</text>
<text x="242" y="60.1">OSCI/AN13/CLKI/CN30/RA2</text>
<text x="250.8" y="65.6">AN8/CN10/RC2</text>
<text x="258.5" y="63.8">VDD</text>
<text x="258.7" y="61.9">VSS</text>
<text x="265.2" y="64.8">27</text>
<text x="265.2" y="62.9">28</text>
<text x="265.2" y="61.1">29</text>
<text x="172.2" y="66.6">19</text>
<text x="172.2" y="68.4">20</text>
<text x="172.2" y="70.3">21</text>
<text x="177.3" y="67.4">VREF+/CVREF+/AN0/C3INC/CTED1/CN2/RA0</text>
<text x="177.3" y="69.2">CVREF-/VREF-/AN1/CN3/RA1</text>
<text x="177.3" y="71.1">PGED1/AN2/ULPWU/CTCMP/C1IND/C2INB/C3IND/U2TX/CN4/RB0</text>
<text x="237.4" y="71.1">AN5/C1INA/C2INC/SCL2/CN7/RB3</text>
<text x="250.8" y="69.2">AN6/CN32/RC0</text>
<text x="250.8" y="67.4">AN7/CN31/RC1</text>
<text x="265.2" y="70.3">24</text>
<text x="265.2" y="68.4">25</text>
<text x="265.2" y="66.6">26</text>
<text x="172.2" y="72.1">22</text>
<text x="177.3" y="72.9">PGEC1/AN3/C1INC/C2INA/U2RX/CTED12/CN5/RB1</text>
<text x="222" y="72.9">AN4/C1INB/C2IND/SDA2/T5CK/T4CK/CTED13/CN6/RB2</text>
<text x="265.2" y="72.1">23</text>
<text x="37" y="81.7" transform="rotate(-90 37 81.7)">SEW</text>
<text x="42.5" y="81.7" transform="rotate(-90 42.5 81.7)">SEW</text>
<text x="73.6" y="81.7" transform="rotate(-90 73.6 81.7)">SEW</text>
<text x="79.1" y="81.7" transform="rotate(-90 79.1 81.7)">SEW</text>
<text x="113.9" y="81.7" transform="rotate(-90 113.9 81.7)">SEW</text>
<text x="119.4" y="81.7" transform="rotate(-90 119.4 81.7)">SEW</text>
<text x="36.2" y="85.9" transform="rotate(-90 36.2 85.9)">1</text>
<text x="41.7" y="85.9" transform="rotate(-90 41.7 85.9)">1</text>
<text x="72.8" y="85.9" transform="rotate(-90 72.8 85.9)">1</text>
<text x="78.3" y="85.9" transform="rotate(-90 78.3 85.9)">1</text>
<text x="113.1" y="85.9" transform="rotate(-90 113.1 85.9)">1</text>
<text x="118.6" y="85.9" transform="rotate(-90 118.6 85.9)">1</text>
<text x="193.7" y="95.9">6</text>
<text x="193.7" y="101.4">3</text>
<text x="193.7" y="99.6">4</text>
<text x="193.7" y="97.7">5</text>
<text x="193.7" y="105.1">1</text>
<text x="193.7" y="103.2">2</text>
<text x="221.6" y="139.8">D+</text>
<text x="221.6" y="141.7">D-</text>
<text x="221.6" y="143.5">VBUS</text>
<text x="242.2" y="143.5">4</text>
<text x="254.6" y="143.5">3</text>
<text x="221.6" y="145.3">GND</text>
<text x="242.2" y="147.2">1</text>
<text x="245" y="144.3">VIN VBAT</text>
<text x="245" y="148">STAT VSS</text>
<text x="248.1" y="146.1">PROG</text>
<text x="254.6" y="145.3">5</text>
<text x="254.6" y="147.2">2</text>
<text x="99.8" y="158.2">1</text>
<text x="99.8" y="160">2</text>
<text x="99.8" y="161.8">3</text>
<text x="104" y="159">VOUT</text>
<text x="104" y="160.8">CH0</text>
<text x="112" y="159">VDD</text>
<text x="112.1" y="160.8">SCK</text>
<text x="118.7" y="161.8">6</text>
<text x="118.7" y="160">7</text>
<text x="118.7" y="158.2">8</text>
<text x="173" y="158.2">1</text>
<text x="173" y="160">2</text>
<text x="173" y="161.8">3</text>
<text x="177.3" y="159">VOUT</text>
<text x="177.3" y="160.8">CH0</text>
<text x="185.3" y="159">VDD</text>
<text x="185.4" y="160.8">SCK</text>
<text x="191.9" y="161.8">6</text>
<text x="191.9" y="160">7</text>
<text x="191.9" y="158.2">8</text>
<text x="99.8" y="163.6">4</text>
<text x="104" y="162.6">VREF</text>
<text x="104" y="164.5">VSS</text>
<text x="113.1" y="164.5">CS</text>
<text x="113.8" y="162.6">SI</text>
<text x="118.7" y="163.6">5</text>
<text x="173" y="163.6">4</text>
<text x="177.3" y="162.6">VREF</text>
<text x="177.3" y="164.5">VSS</text>
<text x="186.4" y="164.5">CS</text>
<text x="187.1" y="162.6">SI</text>
<text x="191.9" y="163.6">5</text>
<text x="223" y="167.3">1</text>
<text x="223" y="165.5">2</text>
</g>
</svg>
